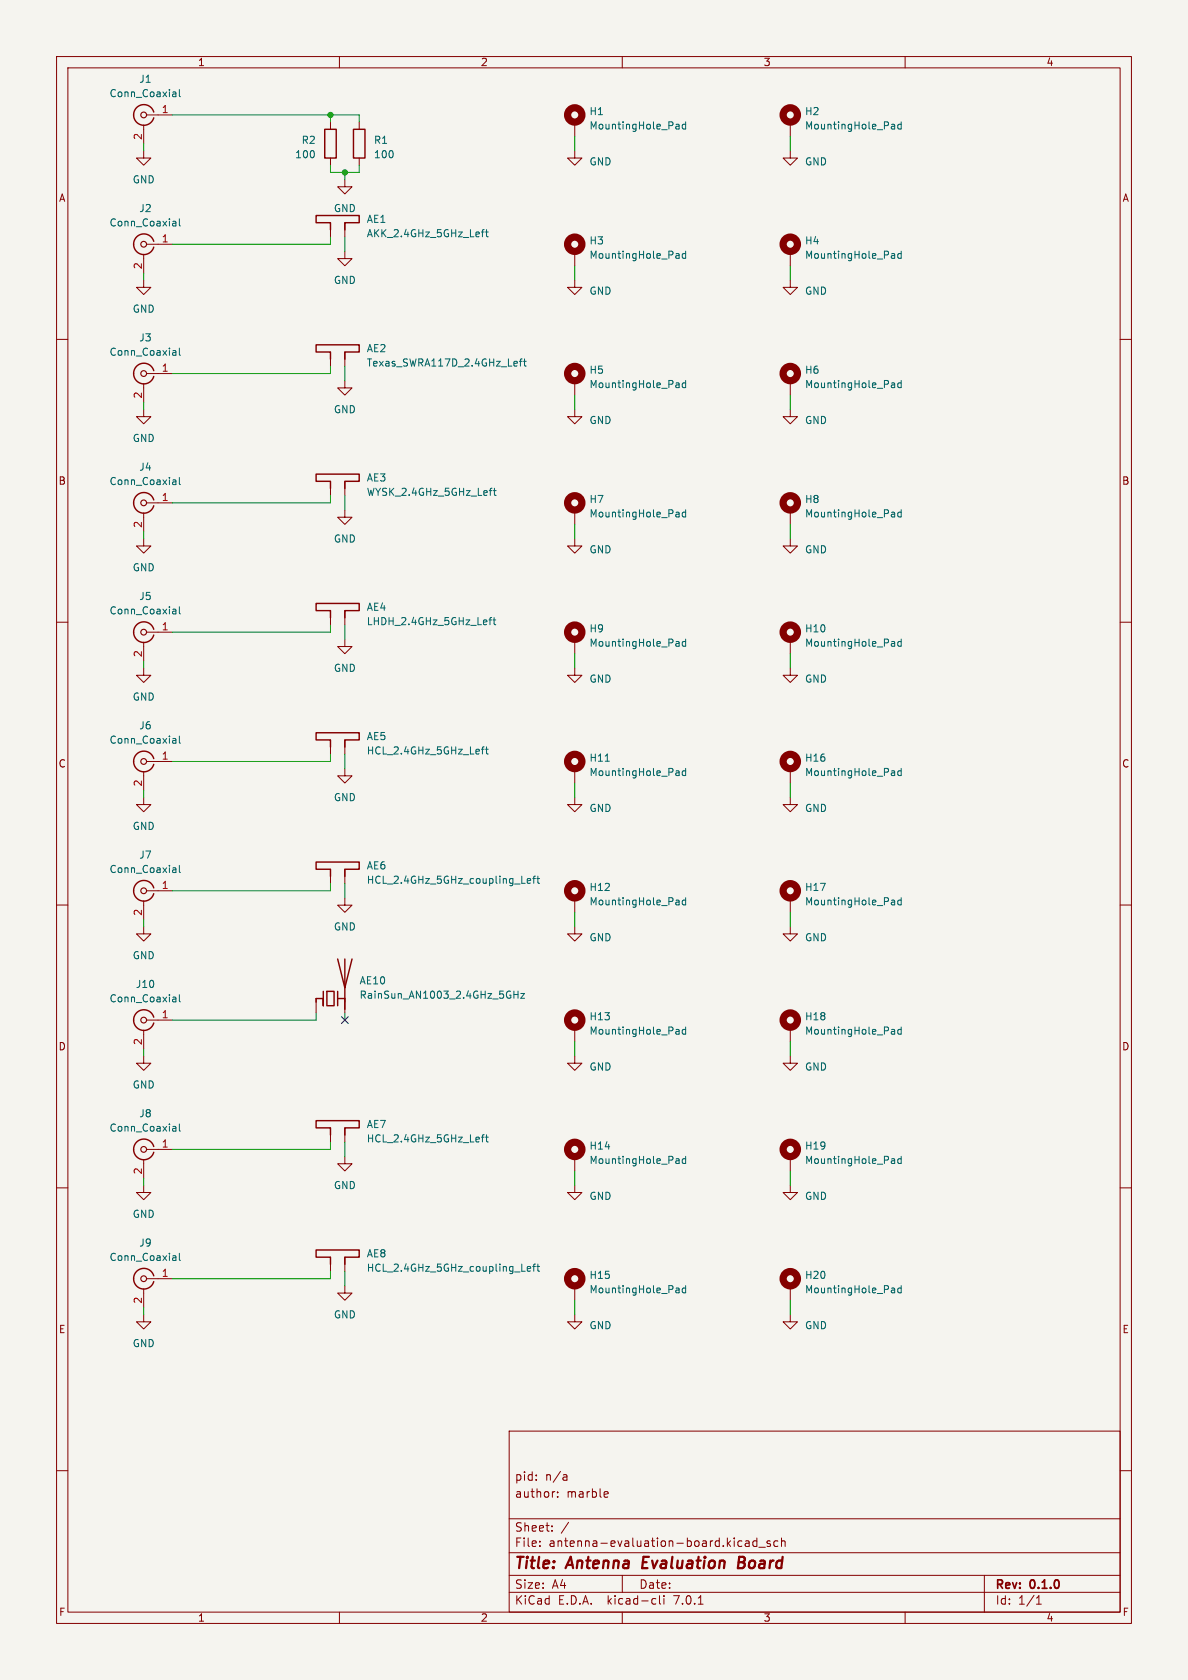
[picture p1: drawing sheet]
<svg xmlns="http://www.w3.org/2000/svg" width="210mm" height="297mm" viewBox="0 0 210 297" stroke-linecap="round" stroke-linejoin="round" font-family="sans-serif">
<path d="M0 0h210v297h-210z" fill="#f5f4ef" stroke="#f5f4ef" stroke-width=".18"/>
<g fill="none" stroke="#840000" stroke-width=".18">
<path d="M10 10h190v277h-190zM12 12h186v273h-186zM60 10v2M110 10v2M160 10v2M25.4 26.7v1.2h1.3l-1.3 1.3-1.3-1.3h1.3M25.4 22.1v3.3M25.9 20.3h4.6M58.4 21.6v1.3M58.4 27.9v1.3M58.4 39.4v2.5M61 31.8v1.2h1.2l-1.2 1.3-1.3-1.3h1.3"/>
<path d="M61 39.4v2.5M63.5 21.6v1.3M63.5 27.9v1.3M101.6 26.7v1.2h1.3l-1.3 1.3-1.3-1.3h1.3M101.6 21.6v2.5M139.7 26.7v1.2h1.3l-1.3 1.3-1.3-1.3h1.3M139.7 21.6v2.5M10 60h2M25.4 49.5v1.3h1.3l-1.3 1.3-1.3-1.3h1.3M25.4 45v3.3M25.9 43.2h4.6M61 44.5v1.2h1.2l-1.2 1.3-1.3-1.3h1.3"/>
<path d="M101.6 49.5v1.3h1.3l-1.3 1.3-1.3-1.3h1.3M101.6 44.5v2.5M139.7 49.5v1.3h1.3l-1.3 1.3-1.3-1.3h1.3M139.7 44.5v2.5M198 60h2M25.4 72.4v1.3h1.3l-1.3 1.2-1.3-1.2h1.3M25.4 67.8v3.3M25.9 66h4.6M58.4 62.2v2.6M61 67.3v1.3h1.2l-1.2 1.3-1.3-1.3h1.3M61 62.2v2.6M101.6 72.4v1.3h1.3l-1.3 1.2-1.3-1.2h1.3"/>
<path d="M101.6 67.3v2.6M139.7 72.4v1.3h1.3l-1.3 1.2-1.3-1.2h1.3M139.7 67.3v2.6M25.4 95.3v1.2h1.3l-1.3 1.3-1.3-1.3h1.3M25.4 90.7v3.3M25.9 88.9h4.6M58.4 85.1v2.5M61 90.2v1.2h1.2l-1.2 1.3-1.3-1.3h1.3M61 85.1v2.5M101.6 95.3v1.2h1.3l-1.3 1.3-1.3-1.3h1.3M101.6 90.2v2.5M139.7 95.3v1.2h1.3l-1.3 1.3-1.3-1.3h1.3"/>
<path d="M139.7 90.2v2.5M10 110h2M25.4 118.1v1.3h1.3l-1.3 1.3-1.3-1.3h1.3M25.4 113.5v3.3M25.9 111.8h4.6M58.4 108v2.5M61 113v1.3h1.2l-1.2 1.3-1.3-1.3h1.3M61 108v2.5M101.6 118.1v1.3h1.3l-1.3 1.3-1.3-1.3h1.3M101.6 113v2.6M139.7 118.1v1.3h1.3l-1.3 1.3-1.3-1.3h1.3M139.7 113v2.6"/>
<path d="M198 110h2M25.4 136.4v3.3M25.9 134.6h4.6M58.4 130.8v2.6M61 135.9v1.3h1.2l-1.2 1.2-1.3-1.2h1.3M61 130.8v2.6M101.6 135.9v2.5M139.7 135.9v2.5M10 160h2M25.4 141v1.2h1.3l-1.3 1.3-1.3-1.3h1.3M25.4 159.3v3.3M25.9 157.5h4.6"/>
<path d="M58.4 153.7v2.5M61 158.8v1.2h1.2l-1.2 1.3-1.3-1.3h1.3M61 153.7v2.5M101.6 141v1.2h1.3l-1.3 1.3-1.3-1.3h1.3M101.6 158.8v2.5M139.7 141v1.2h1.3l-1.3 1.3-1.3-1.3h1.3M139.7 158.8v2.5M198 160h2M25.4 163.8v1.3h1.3l-1.3 1.3-1.3-1.3h1.3M55.9 176.5v2.6M61 176.5v2.6M101.6 163.8v1.3h1.3l-1.3 1.3-1.3-1.3h1.3"/>
<path d="M139.7 163.8v1.3h1.3l-1.3 1.3-1.3-1.3h1.3M25.4 186.7v1.3h1.3l-1.3 1.2-1.3-1.2h1.3M25.4 182.1v3.3M25.9 180.3h4.6M58.4 199.4v2.5M61 199.4v2.5M101.6 186.7v1.3h1.3l-1.3 1.2-1.3-1.2h1.3M101.6 181.6v2.6M139.7 186.7v1.3h1.3l-1.3 1.2-1.3-1.2h1.3M139.7 181.6v2.6M10 210h2M25.4 209.6v1.2h1.3l-1.3 1.3-1.3-1.3h1.3"/>
<path d="M25.4 205v3.3M25.9 203.2h4.6M61 204.5v1.2h1.2l-1.2 1.3-1.3-1.3h1.3M101.6 209.6v1.2h1.3l-1.3 1.3-1.3-1.3h1.3M101.6 204.5v2.5M139.7 209.6v1.2h1.3l-1.3 1.3-1.3-1.3h1.3M139.7 204.5v2.5M198 210h2M25.4 232.4v1.3h1.3l-1.3 1.2-1.3-1.2h1.3M25.4 227.8v3.3M25.9 226.1h4.6M58.4 222.2v2.6"/>
<path d="M61 227.3v1.3h1.2l-1.2 1.3-1.3-1.3h1.3M61 222.2v2.6M101.6 232.4v1.3h1.3l-1.3 1.2-1.3-1.2h1.3M101.6 227.3v2.6M139.7 232.4v1.3h1.3l-1.3 1.2-1.3-1.2h1.3M139.7 227.3v2.6M10 260h2M90 253h108v32h-108zM198 260h2M90 278.5h108M90 274.5h108M90 268.5h108"/>
<path d="M95.4 273.3v.1M95.4 272.5v.1M97.6 270.6v.1M97.6 269.8v.1M97.9 263.7h.2M98.6 264.6v.1M98.6 263.8v.1M99.7 260.7h.3l.2 .2v.8M100.2 261.6l-.5 .1M100.2 261.1h-.5M107 263.7l.4 .1 .1 .3-.7 .1M107.4 264.6l-.4 .1"/>
<path d="M110 278.5v3M131.8 272.5h.6v.9M132.4 272.8h-.5a.29 .29 0 0 0-.2 .3 .29 .29 0 0 0 .2 .3l.5-.1M133.8 272.5l-.4-.1-.3 .3v.4l.1 .2h.6M133.8 271.9v1.5M134.1 273.5h1.2M136.1 272.5l-.3-.1-.2 .2v.2l.5 .2v.3h-.5M137.5 272.5l-.4-.1-.3 .3v.4l.1 .2h.6M138.1 272.5l.3-.1 .3 .1 .1 .9M138.1 271.9v1.5M174 278.5v6.5M60 285v2"/>
<path d="M90 281.5h108M110 285v2M115.5 282.6l.4 .1M115.9 283.5l-.4 .1M116.6 282.1v1.3l.2 .2M117.4 282.1v.1M117.4 282.6v1M123.4 283.6h.9M160 285v2M183.2 283.6h.9M183.2 282.5l.4-.4v1.5"/>
</g>
<path d="M130.6 276.2h.6M131.4 275.2h-.7l-.3 2h.8" fill="none" stroke="#840000" stroke-width=".4"/>
<g fill="none" stroke="#840000" stroke-width="1.3">
<circle cx="101.6" cy="20.3" r="1.27"/>
<circle cx="139.7" cy="20.3" r="1.27"/>
<circle cx="101.6" cy="43.2" r="1.27"/>
<circle cx="139.7" cy="43.2" r="1.27"/>
<circle cx="101.6" cy="66" r="1.27"/>
<circle cx="139.7" cy="66" r="1.27"/>
<circle cx="101.6" cy="88.9" r="1.27"/>
<circle cx="139.7" cy="88.9" r="1.27"/>
<circle cx="101.6" cy="111.8" r="1.27"/>
<circle cx="139.7" cy="111.8" r="1.27"/>
<circle cx="101.6" cy="134.6" r="1.27"/>
<circle cx="139.7" cy="134.6" r="1.27"/>
<circle cx="101.6" cy="157.5" r="1.27"/>
<circle cx="139.7" cy="157.5" r="1.27"/>
<circle cx="101.6" cy="180.3" r="1.27"/>
<circle cx="139.7" cy="180.3" r="1.27"/>
<circle cx="101.6" cy="203.2" r="1.27"/>
<circle cx="139.7" cy="203.2" r="1.27"/>
<circle cx="101.6" cy="226.1" r="1.27"/>
<circle cx="139.7" cy="226.1" r="1.27"/>
</g>
<g fill="none" stroke="#006464" stroke-width=".18">
<path d="M30.7 16.3h.2l.2 .1v.7M31.1 17l-.4 .1M31.1 16.6h-.4M31.7 15.8v1.1l.2 .2M30.7 39.1h.2l.2 .2v.7M31.1 39.9l-.4 .1M31.1 39.4l-.4 .1M31.7 38.7v1.1l.2 .2M119.6 22h.3l.2 .1v.7M120.1 22.8h-.5M120.1 22.3h-.5M121.2 21.5v1.3"/>
<path d="M121.2 22h-.4l-.2 .2 .1 .6h.5M157.7 22h.3l.2 .1v.7M158.2 22.8h-.5M158.2 22.3h-.5M159.3 21.5v1.3M159.3 22h-.4l-.2 .2 .1 .6h.5M85.1 41h.5M85.6 40.6l-.3 .2M85.8 41h.5M86 40.6v1.1l.3 .2M119.6 44.8l.4 .1 .1 .8M120.1 45.6l-.5 .1"/>
<path d="M120.1 45.1l-.5 .1M121.2 44.4v1.3M121.2 44.9l-.4-.1-.2 .3 .1 .5h.5M157.7 44.8l.4 .1 .1 .8M158.2 45.6l-.5 .1M158.2 45.1l-.5 .1M159.3 44.4v1.3M159.3 44.9l-.4-.1-.2 .3 .1 .5h.5M30.7 62h.2l.2 .2v.6M31.1 62.8h-.4M31.1 62.3h-.4M31.7 61.5v1.1l.2 .2"/>
<path d="M91.8 63.9h.5M92.3 63.5l-.3 .1v1.1M92.5 63.9h.5M92.7 63.5v1l.3 .2M119.6 67.7h.4l.1 .8M120.1 68.5h-.5M120.1 68h-.5M121.2 67.3v1.2M121.2 67.7h-.4l-.2 .2 .1 .6h.5M157.7 67.7h.4l.1 .8M158.2 68.5h-.5M158.2 68h-.5"/>
<path d="M159.3 67.7h-.4l-.2 .2 .1 .6h.5M159.3 67.3v1.2M30.7 84.8h.2l.2 .2v.7M31.1 85.6l-.4 .1M31.1 85.1l-.4 .1M31.7 84.4v1.1l.2 .2M87.2 86.7h.5M87.4 86.3v1.1l.3 .2M119.6 90.5l.4 .1 .1 .8M120.1 91.3l-.5 .1M120.1 90.8l-.5 .1M121.2 90.1v1.3"/>
<path d="M121.2 90.6l-.4-.1-.2 .3 .1 .5h.5M157.7 90.5l.4 .1 .1 .8M158.2 91.3l-.5 .1M158.2 90.8l-.5 .1M159.3 90.6l-.4-.1-.2 .3 .1 .5h.5M159.3 90.1v1.3M30.7 107.7h.2l.2 .2v.6M31.1 108.5h-.4M31.1 108l-.4 .1M31.7 107.3v1.1l.2 .1M86.4 109.6h.5M86.9 109.2l-.3 .2v1"/>
<path d="M87.2 109.6h.4M87.3 109.2v1.1l.3 .1M119.6 113.4l.4 .1 .1 .8M120.1 114.2l-.5 .1M120.1 113.7l-.5 .1M121.2 113v1.3M121.2 113.5l-.4-.1-.2 .2 .1 .6h.5M157.7 113.4l.4 .1 .1 .8M158.2 114.2l-.5 .1M158.2 113.7l-.5 .1M159.3 113.5l-.4-.1-.2 .2 .1 .6h.5M159.3 113v1.3"/>
<path d="M30.7 130.6h.2l.2 .1v.7M31.1 131.3l-.4 .1M31.1 130.9h-.4M31.7 130.1v1.1l.2 .2M85.1 132.5h.5M85.6 132l-.3 .2M85.8 132.5h.5M86 132v1.1l.3 .2M107 134.6h.7M119.6 136.3h.4l.1 .8M120.1 137.1h-.5M120.1 136.6h-.5"/>
<path d="M121.2 135.8v1.3M121.2 136.3h-.4l-.2 .2 .1 .6h.5M157.7 136.3h.4l.1 .8M158.2 137.1h-.5M158.2 136.6h-.5M159.3 135.8v1.3M159.3 136.3h-.4l-.2 .2 .1 .6h.5M30.7 153.4h.2l.2 .2v.7M31.1 154.2l-.4 .1M31.1 153.7l-.4 .1M31.7 153v1.1l.2 .2M93.2 155.7l.6-.1-.1-.2-.3-.1-.2 .2 .1 .6h.4"/>
<path d="M94.2 155.3h.5M94.7 154.9l-.3 .2v1.1M94.9 155.3h.5M95.1 154.9v1.1l.3 .2M119.6 159.1l.4 .1 .1 .8M120.1 159.9l-.5 .1M120.1 159.4l-.5 .1M121.2 158.7v1.3M121.2 159.2l-.4-.1-.2 .3 .1 .5h.5M157.7 159.1l.4 .1 .1 .8M158.2 159.9l-.5 .1M158.2 159.4l-.5 .1"/>
<path d="M159.3 159.2l-.4-.1-.2 .3 .1 .5h.5M159.3 158.7v1.3M30.7 176.3h.2l.2 .2v.6M31.1 177.1h-.4M31.1 176.6h-.4M31.7 175.8v1.1l.2 .2M90.8 175.2v1.3M90.8 175.8h.8M91.6 175.2v1.3M92.1 175.6h.6l-.6 .9h.6M30.7 199.1h.2l.2 .2v.7M31.1 199.9l-.4 .1"/>
<path d="M31.1 199.4l-.4 .1M31.7 198.7v1.1l.2 .2M119.6 182h.4l.1 .8M120.1 182.8h-.5M120.1 182.3h-.5M121.2 182h-.4l-.2 .2 .1 .6h.5M121.2 181.6v1.2M157.7 182h.4l.1 .8M158.2 182.8h-.5M158.2 182.3h-.5M159.3 182h-.4l-.2 .2 .1 .6h.5M159.3 181.6v1.2"/>
<path d="M85.1 201h.5M85.6 200.6l-.3 .2M85.8 201h.5M86 200.6v1.1l.3 .2M119.6 204.8l.4 .1 .1 .8M120.1 205.6l-.5 .1M120.1 205.1l-.5 .1M121.2 204.4v1.3M121.2 204.9l-.4-.1-.2 .3 .1 .5h.5M157.7 204.8l.4 .1 .1 .8M158.2 205.6l-.5 .1M158.2 205.1l-.5 .1"/>
<path d="M159.3 204.4v1.3M159.3 204.9l-.4-.1-.2 .3 .1 .5h.5M30.7 222h.2l.2 .2v.6M31.1 222.8h-.4M31.1 222.3l-.4 .1M31.7 221.6v1.1l.2 .1M93.2 224.3l.6-.1-.1-.2-.3-.1-.2 .2 .1 .6h.4M94.2 223.9h.5M94.7 223.5l-.3 .2v1M94.9 223.9h.5M95.1 223.5v1.1l.3 .1M119.6 227.7l.4 .1 .1 .8"/>
<path d="M120.1 228.5l-.5 .1M120.1 228l-.5 .1M121.2 227.3v1.3M121.2 227.8l-.4-.1-.2 .2 .1 .6h.5M157.7 227.7l.4 .1 .1 .8M158.2 228.5l-.5 .1M158.2 228l-.5 .1M159.3 227.3v1.3M159.3 227.8l-.4-.1-.2 .2 .1 .6h.5"/>
</g>
<g fill="none" stroke="#840000" stroke-width=".25">
<path d="M27.2 19.8a1.81 1.81 0 0 0-2.8-1 1.81 1.81 0 0 0 0 3 1.81 1.81 0 0 0 2.8-1M57.4 22.9h2v5h-2zM62.5 22.9h2v5h-2zM27.2 42.7a1.81 1.81 0 0 0-2.8-1 1.81 1.81 0 0 0 0 3 1.81 1.81 0 0 0 2.8-1M58.4 40.6v-1.2h-2.5v-1.3h7.6v1.3h-2.5v1.2M27.2 65.5a1.81 1.81 0 0 0-2.8-.9 1.81 1.81 0 0 0 0 2.9 1.81 1.81 0 0 0 2.8-1M58.4 63.5v-1.3h-2.5v-1.2h7.6v1.2h-2.5v1.3M27.2 88.4a1.81 1.81 0 0 0-2.8-1 1.81 1.81 0 0 0 0 3 1.81 1.81 0 0 0 2.8-1M58.4 86.4v-1.3h-2.5v-1.3h7.6v1.3h-2.5v1.3M27.2 111.3a1.81 1.81 0 0 0-2.8-1 1.81 1.81 0 0 0 0 2.9 1.81 1.81 0 0 0 2.8-.9M58.4 109.2v-1.2h-2.5v-1.3h7.6v1.3h-2.5v1.2M27.2 134.1a1.81 1.81 0 0 0-2.8-1 1.81 1.81 0 0 0 0 3 1.81 1.81 0 0 0 2.8-1"/>
<path d="M58.4 132.1v-1.3h-2.5v-1.3h7.6v1.3h-2.5v1.3M27.2 157a1.81 1.81 0 0 0-2.8-1 1.81 1.81 0 0 0 0 3 1.81 1.81 0 0 0 2.8-1M58.4 154.9v-1.2h-2.5v-1.3h7.6v1.3h-2.5v1.2M27.2 179.8a1.81 1.81 0 0 0-2.8-.9 1.81 1.81 0 0 0 0 2.9 1.81 1.81 0 0 0 2.8-1M57.1 175.3v2.5v-1.3h-1.2v.7M57.8 175.3h1.3v2.5h-1.3zM59.7 169.5l1.3 5.1 1.2-5.1M59.7 176.5h1.3M59.7 175.3v2.5M61 169.5v8.9M27.2 202.7a1.81 1.81 0 0 0-2.8-1 1.81 1.81 0 0 0 0 3 1.81 1.81 0 0 0 2.8-1M58.4 200.7v-1.3h-2.5v-1.3h7.6v1.3h-2.5v1.3"/>
<path d="M27.2 225.6a1.81 1.81 0 0 0-2.8-1 1.81 1.81 0 0 0 0 2.9 1.81 1.81 0 0 0 2.8-.9M58.4 223.5v-1.3h-2.5v-1.2h7.6v1.2h-2.5v1.3"/>
</g>
<g fill="none" stroke="#840000" stroke-width=".2">
<circle cx="25.4" cy="20.3" r=".51"/>
<circle cx="25.4" cy="43.2" r=".51"/>
<circle cx="25.4" cy="66" r=".51"/>
<circle cx="25.4" cy="88.9" r=".51"/>
<circle cx="25.4" cy="111.8" r=".51"/>
<circle cx="25.4" cy="134.6" r=".51"/>
<circle cx="25.4" cy="157.5" r=".51"/>
<circle cx="25.4" cy="180.3" r=".51"/>
<circle cx="25.4" cy="203.2" r=".51"/>
<circle cx="25.4" cy="226.1" r=".51"/>
</g>
<g fill="none" stroke="#009600" stroke-width=".18">
<path d="M25.4 25.4v1.3M30.5 20.3h33v1.3M58.4 20.3v1.3M58.4 29.2v1.3h5.1v-1.3M61 30.5v1.3M101.6 24.1v2.6M139.7 24.1v2.6M25.4 48.3v1.2M58.4 41.9v1.3h-27.9M61 41.9v2.6M101.6 47v2.5M139.7 47v2.5"/>
<path d="M25.4 71.1v1.3M58.4 64.8v1.2h-27.9M61 64.8v2.5M101.6 69.9v2.5M139.7 69.9v2.5M25.4 94v1.3M58.4 87.6v1.3h-27.9M61 87.6v2.6M101.6 92.7v2.6M139.7 92.7v2.6M25.4 116.8v1.3M58.4 110.5v1.3h-27.9"/>
<path d="M61 110.5v2.5M101.6 115.6v2.5M139.7 115.6v2.5M25.4 139.7v1.3M58.4 133.4v1.2h-27.9M61 133.4v2.5M101.6 138.4v2.6M139.7 138.4v2.6M58.4 156.2v1.3h-27.9M61 156.2v2.6M25.4 162.6v1.2M55.9 179.1v1.2h-25.4"/>
<path d="M61 179.1v1.2M101.6 161.3v2.5M139.7 161.3v2.5M25.4 185.4v1.3M101.6 184.2v2.5M139.7 184.2v2.5M25.4 208.3v1.3M58.4 201.9v1.3h-27.9M61 201.9v2.6M101.6 207v2.6M139.7 207v2.6M25.4 231.1v1.3"/>
<path d="M58.4 224.8v1.3h-27.9M61 224.8v2.5M101.6 229.9v2.5M139.7 229.9v2.5"/>
</g>
<path d="M60.4 179.7l1.2 1.2M61.6 179.7l-1.2 1.2" fill="none" stroke="#000084" stroke-width=".18"/>
<g fill="#009600" stroke="#009600" stroke-width=".18">
<circle cx="58.4" cy="20.3" r=".46"/>
<circle cx="61" cy="30.5" r=".46"/>
</g>
<g font-size="2.8" fill="#840000">
<text x="91" y="277.8">Title:</text>
<text x="100.4" y="277.8">Antenna</text>
<text x="114.2" y="277.8">Evaluation</text>
<text x="131.8" y="277.8">Board</text>
</g>
<g font-size="2.1" fill="#840000">
<text x="91" y="261.9">pid:</text>
<text x="96.4" y="261.9">n/a</text>
<text x="91" y="264.9">author:</text>
<text x="100.2" y="264.9">marble</text>
<text x="91" y="273.6">File:</text>
<text x="91" y="270.9">Sheet:</text>
<text x="97" y="273.6">antenna-evaluation-board.kicad_sch</text>
<text x="99.2" y="270.9">/</text>
<text x="91" y="281">Size:</text>
<text x="97.6" y="281">A4</text>
<text x="113" y="281">Date:</text>
<text x="176" y="281.2">Rev:</text>
<text x="182.2" y="281.2">0.1.0</text>
<text x="91" y="283.8">KiCad</text>
<text x="98.7" y="283.8">E.D.A.</text>
<text x="107.4" y="283.8">kicad-cli</text>
<text x="119.2" y="283.8">7.0.1</text>
<text x="176" y="283.8">Id:</text>
<text x="180" y="283.8">1/1</text>
</g>
<g font-size="1.8" fill="#840000">
<text x="35" y="11.8">1</text>
<text x="85" y="11.8">2</text>
<text x="135" y="11.8">3</text>
<text x="185" y="11.8">4</text>
<text x="10.4" y="35.8">A</text>
<text x="198.4" y="35.8">A</text>
<text x="10.3" y="85.8">B</text>
<text x="198.3" y="85.8">B</text>
<text x="10.3" y="135.8">C</text>
<text x="198.3" y="135.8">C</text>
<text x="10.3" y="185.8">D</text>
<text x="198.3" y="185.8">D</text>
<text x="10.4" y="235.8">E</text>
<text x="198.4" y="235.8">E</text>
<text x="10.4" y="285.8">F</text>
<text x="35" y="286.8">1</text>
<text x="85" y="286.8">2</text>
<text x="135" y="286.8">3</text>
<text x="185" y="286.8">4</text>
<text x="198.4" y="285.8">F</text>
</g>
<g font-size="1.8" fill="#006464">
<text x="19.3" y="17.3">Conn_Coaxial</text>
<text x="24.6" y="14.8">J1</text>
<text x="104.1" y="20.5">H1</text>
<text x="104.1" y="23.1">MountingHole_Pad</text>
<text x="142.2" y="20.5">H2</text>
<text x="142.2" y="23.1">MountingHole_Pad</text>
<text x="52.1" y="28.1">100</text>
<text x="53.3" y="25.6">R2</text>
<text x="66" y="25.6">R1</text>
<text x="66" y="28.1">100</text>
<text x="104.1" y="29.4">GND</text>
<text x="142.2" y="29.4">GND</text>
<text x="23.4" y="32.6">GND</text>
<text x="19.3" y="40.2">Conn_Coaxial</text>
<text x="24.6" y="37.7">J2</text>
<text x="59" y="37.7">GND</text>
<text x="64.8" y="39.6">AE1</text>
<text x="64.8" y="42.1">AKK_2.4GHz_5GHz_Left</text>
<text x="104.1" y="43.4">H3</text>
<text x="104.1" y="45.9">MountingHole_Pad</text>
<text x="142.2" y="43.4">H4</text>
<text x="142.2" y="45.9">MountingHole_Pad</text>
<text x="59" y="50.4">GND</text>
<text x="104.1" y="52.3">GND</text>
<text x="142.2" y="52.3">GND</text>
<text x="23.4" y="55.4">GND</text>
<text x="19.3" y="63.1">Conn_Coaxial</text>
<text x="24.6" y="60.5">J3</text>
<text x="64.8" y="62.4">AE2</text>
<text x="64.8" y="65">Texas_SWRA117D_2.4GHz_Left</text>
<text x="104.1" y="66.2">H5</text>
<text x="104.1" y="68.8">MountingHole_Pad</text>
<text x="142.2" y="66.2">H6</text>
<text x="142.2" y="68.8">MountingHole_Pad</text>
<text x="59" y="73.2">GND</text>
<text x="104.1" y="75.1">GND</text>
<text x="142.2" y="75.1">GND</text>
<text x="23.4" y="78.3">GND</text>
<text x="24.6" y="83.4">J4</text>
<text x="19.3" y="85.9">Conn_Coaxial</text>
<text x="64.8" y="85.3">AE3</text>
<text x="64.8" y="87.8">WYSK_2.4GHz_5GHz_Left</text>
<text x="104.1" y="89.1">H7</text>
<text x="142.2" y="89.1">H8</text>
<text x="104.1" y="91.6">MountingHole_Pad</text>
<text x="142.2" y="91.6">MountingHole_Pad</text>
<text x="23.4" y="101.2">GND</text>
<text x="59" y="96.1">GND</text>
<text x="104.1" y="98">GND</text>
<text x="142.2" y="98">GND</text>
<text x="24.6" y="106.2">J5</text>
<text x="19.3" y="108.8">Conn_Coaxial</text>
<text x="64.8" y="108.1">AE4</text>
<text x="64.8" y="110.7">LHDH_2.4GHz_5GHz_Left</text>
<text x="104.1" y="112">H9</text>
<text x="142.2" y="112">H10</text>
<text x="59" y="118.9">GND</text>
<text x="104.1" y="114.5">MountingHole_Pad</text>
<text x="142.2" y="114.5">MountingHole_Pad</text>
<text x="23.4" y="124">GND</text>
<text x="104.1" y="120.8">GND</text>
<text x="142.2" y="120.8">GND</text>
<text x="19.3" y="131.6">Conn_Coaxial</text>
<text x="24.6" y="129.1">J6</text>
<text x="64.8" y="131">AE5</text>
<text x="64.8" y="133.5">HCL_2.4GHz_5GHz_Left</text>
<text x="104.1" y="134.8">H11</text>
<text x="104.1" y="137.4">MountingHole_Pad</text>
<text x="142.2" y="134.8">H16</text>
<text x="142.2" y="137.4">MountingHole_Pad</text>
<text x="59" y="141.8">GND</text>
<text x="104.1" y="143.7">GND</text>
<text x="142.2" y="143.7">GND</text>
<text x="23.4" y="146.9">GND</text>
<text x="19.3" y="154.5">Conn_Coaxial</text>
<text x="24.6" y="152">J7</text>
<text x="64.8" y="153.9">AE6</text>
<text x="64.8" y="156.4">HCL_2.4GHz_5GHz_coupling_Left</text>
<text x="104.1" y="157.7">H12</text>
<text x="104.1" y="160.2">MountingHole_Pad</text>
<text x="142.2" y="157.7">H17</text>
<text x="142.2" y="160.2">MountingHole_Pad</text>
<text x="59" y="164.7">GND</text>
<text x="104.1" y="166.6">GND</text>
<text x="142.2" y="166.6">GND</text>
<text x="23.4" y="169.7">GND</text>
<text x="19.3" y="177.4">Conn_Coaxial</text>
<text x="24" y="174.8">J10</text>
<text x="63.5" y="174.2">AE10</text>
<text x="63.5" y="176.7">RainSun_AN1003_2.4GHz_5GHz</text>
<text x="104.1" y="180.5">H13</text>
<text x="104.1" y="183.1">MountingHole_Pad</text>
<text x="142.2" y="180.5">H18</text>
<text x="142.2" y="183.1">MountingHole_Pad</text>
<text x="104.1" y="189.4">GND</text>
<text x="142.2" y="189.4">GND</text>
<text x="23.4" y="192.6">GND</text>
<text x="24.6" y="197.7">J8</text>
<text x="19.3" y="200.2">Conn_Coaxial</text>
<text x="64.8" y="199.6">AE7</text>
<text x="64.8" y="202.1">HCL_2.4GHz_5GHz_Left</text>
<text x="104.1" y="203.4">H14</text>
<text x="142.2" y="203.4">H19</text>
<text x="104.1" y="205.9">MountingHole_Pad</text>
<text x="142.2" y="205.9">MountingHole_Pad</text>
<text x="23.4" y="215.5">GND</text>
<text x="59" y="210.4">GND</text>
<text x="104.1" y="212.3">GND</text>
<text x="142.2" y="212.3">GND</text>
<text x="24.6" y="220.5">J9</text>
<text x="19.3" y="223.1">Conn_Coaxial</text>
<text x="64.8" y="222.4">AE8</text>
<text x="64.8" y="225">HCL_2.4GHz_5GHz_coupling_Left</text>
<text x="104.1" y="226.3">H15</text>
<text x="142.2" y="226.3">H20</text>
<text x="59" y="233.2">GND</text>
<text x="104.1" y="228.8">MountingHole_Pad</text>
<text x="142.2" y="228.8">MountingHole_Pad</text>
<text x="23.4" y="238.3">GND</text>
<text x="104.1" y="235.1">GND</text>
<text x="142.2" y="235.1">GND</text>
</g>
<g font-size="1.8" fill="#a90000">
<text x="28.5" y="20.1">1</text>
<text x="25.1" y="24.8" transform="rotate(-90 25.1 24.8)">2</text>
<text x="25.1" y="47.7" transform="rotate(-90 25.1 47.7)">2</text>
<text x="28.5" y="42.9">1</text>
<text x="28.5" y="65.8">1</text>
<text x="25.1" y="70.5" transform="rotate(-90 25.1 70.5)">2</text>
<text x="28.5" y="88.6">1</text>
<text x="25.1" y="93.4" transform="rotate(-90 25.1 93.4)">2</text>
<text x="28.5" y="111.5">1</text>
<text x="25.1" y="116.2" transform="rotate(-90 25.1 116.2)">2</text>
<text x="28.5" y="134.4">1</text>
<text x="25.1" y="139.1" transform="rotate(-90 25.1 139.1)">2</text>
<text x="25.1" y="162" transform="rotate(-90 25.1 162)">2</text>
<text x="28.5" y="157.2">1</text>
<text x="25.1" y="184.8" transform="rotate(-90 25.1 184.8)">2</text>
<text x="28.5" y="180.1">1</text>
<text x="28.5" y="202.9">1</text>
<text x="25.1" y="207.7" transform="rotate(-90 25.1 207.7)">2</text>
<text x="28.5" y="225.8">1</text>
<text x="25.1" y="230.5" transform="rotate(-90 25.1 230.5)">2</text>
</g>
</svg>
